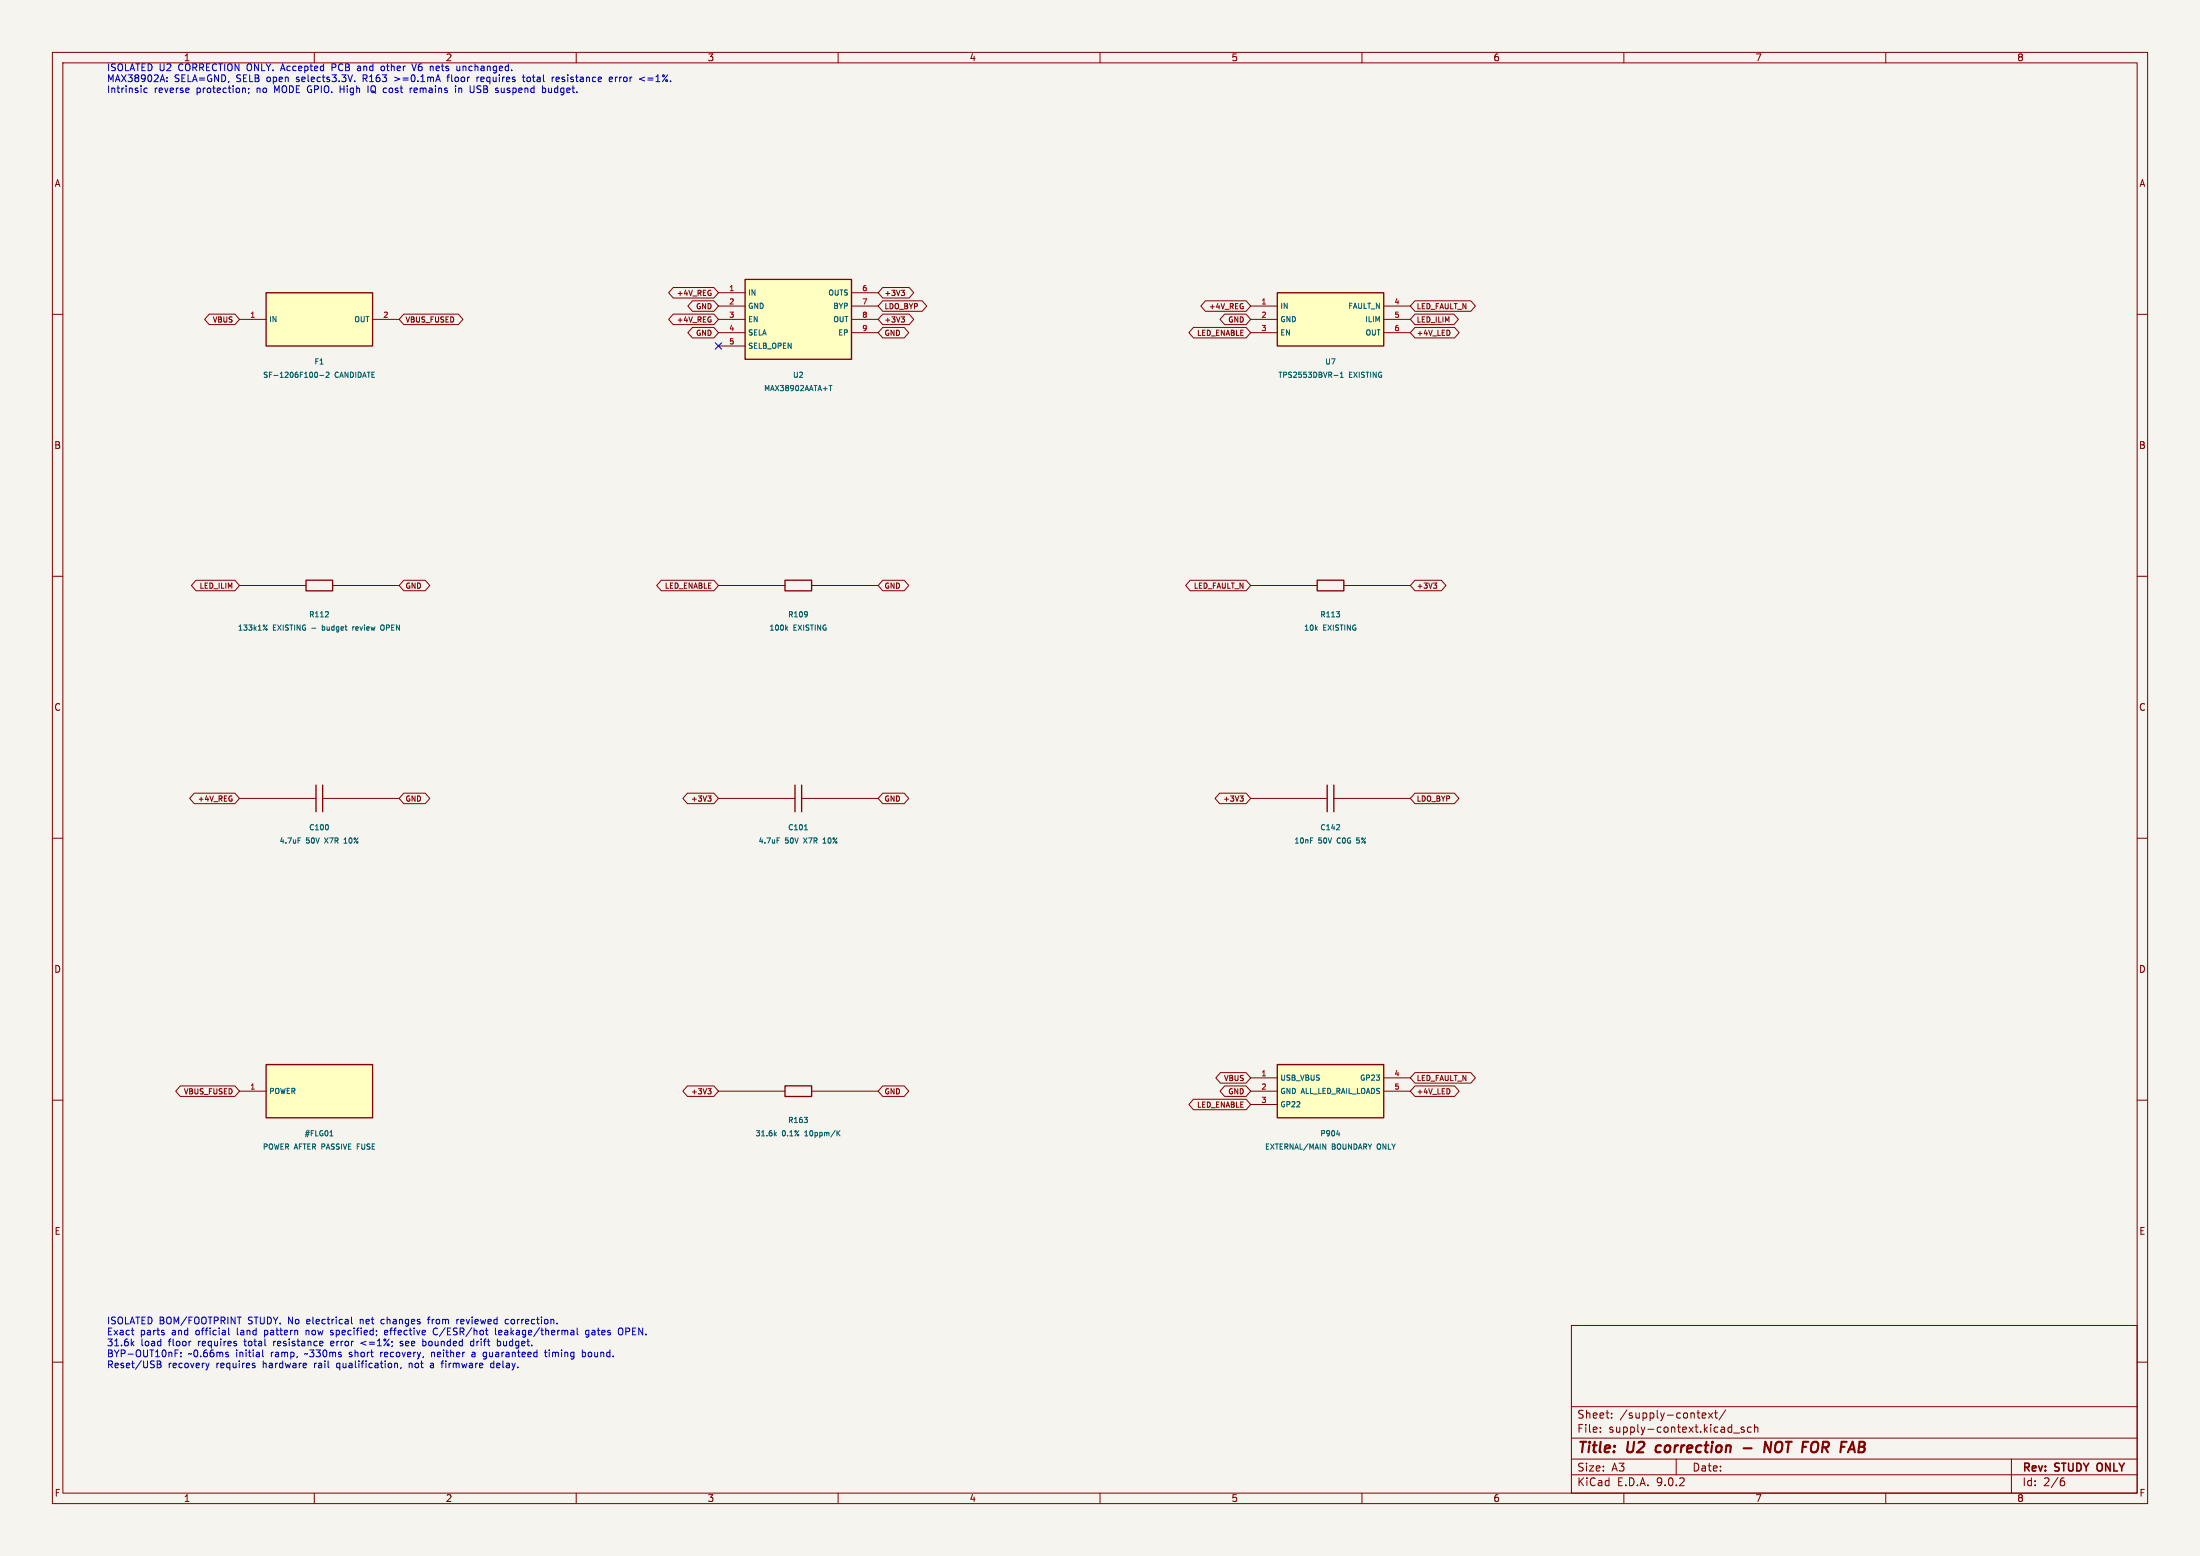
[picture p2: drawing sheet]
<svg xmlns="http://www.w3.org/2000/svg" width="420mm" height="297mm" viewBox="0 0 420 297" stroke-linecap="round" stroke-linejoin="round" font-family="sans-serif">
<path d="M0 0h420v297h-420z" fill="#f5f4ef" stroke="#f5f4ef" stroke-width=".19"/>
<g fill="none" stroke="#840000" stroke-width=".19">
<path d="M10 10h400v277h-400zM12 12h396v273h-396zM60 10v2M110 10v2M160 10v2M210 10v2M260 10v2M310 10v2M360 10v2M10 60h2M408 60h2M10 110h2"/>
<path d="M408 110h2M10 160h2M408 160h2M10 210h2M408 210h2M300 253h108v32h-108zM10 260h2M300 278.5h108M300 274.5h108M300 268.5h108M305.5 273.2v.2M305.5 272.5v.1"/>
<path d="M307.7 270.5v.2M307.7 269.8v.1M320 278.5v3M324.9 270.2l.8-.2-.1-.2-.4-.1-.3 .2 .1 .7h.6M326.2 269.7l.7 1M326.9 269.7l-.7 1M327.3 269.7h.6M327.5 269.2v1.3l.4 .2M329.4 269.1l-1.2 1.9M330.9 273.5h1.2M332.9 272.5l-.3-.1-.2 .2v.2l.5 .2v.3h-.5M334.3 272.5l-.4-.1-.3 .3 .1 .6h.6"/>
<path d="M334.9 272.5l.3-.1 .3 .1 .1 .9M334.9 271.9v1.5M384 278.5v6.5M408 260h2M60 285v2M110 285v2M160 285v2M210 285v2M260 285v2M300 281.5h108M310 285v2M360 285v2"/>
<path d="M393.6 282.7h.4l.2 .2-.1 .5-.5 .2M394 282.1l-.4 .1"/>
</g>
<path d="M400.5 279.4a1.07 1.07 0 0 0 0 1.3" fill="none" stroke="#840000" stroke-width=".3"/>
<path d="M316.2 276.1l-.2 .7 .4 .4M332.9 276.4h1.5M338.2 275.2l-.3 2-.9-2-.2 2" fill="none" stroke="#840000" stroke-width=".4"/>
<path d="M243.8 203.2h20.4v10.2h-20.4z" fill="#ffffc2"/>
<path d="M58.4 110.7h5.1v2.1h-5.1zM251.5 110.7h5v2.1h-5zM60.3 149.9v5M61.6 149.9v5M253.4 149.9v5M254.6 149.9v5M243.8 203.2h20.4v10.2h-20.4z" fill="none" stroke="#840000" stroke-width=".25"/>
<g fill="none" stroke="#840000" stroke-width=".19">
<path d="M45.7 111.8h12.7M63.5 111.8h12.7M238.8 111.8h12.7M256.5 111.8h12.7M45.7 152.4h14.6M61.6 152.4h14.6M238.8 152.4h14.6M254.6 152.4h14.6M238.8 205.7h5M238.8 208.3h5M238.8 210.8h5M264.2 205.7h5"/>
<path d="M264.2 208.3h5"/>
</g>
<g fill="none" stroke="#006464" stroke-width=".19">
<path d="M51 119.3l-.8 1M62.1 117.8h.6M62.7 116.8v.4M67.3 119.6v.7M67.6 119.6l-.3 .2M73.3 119.4l-.4-.1-.2 .3 .1 .6 .3 .1 .2-.1M255.1 116.8h.6l-.3 .3M255.7 117.2v.5M50.8 120.1l.2 .1h-.2M56.9 159.9h.5M62.7 157.6v.6M250.2 159.9h.4"/>
<path d="M255.1 158.4h.6M255.7 157.5v.3M259 159.9v.5M65.7 160.9h.5M65.9 160.1l-.2 .1M259 160.8v.1M252.5 218.4l.6 1v-1M255.2 216.5h.6M255.6 216.1v.7"/>
</g>
<path d="M243.8 55.9h20.4v10.1h-20.4z" fill="#ffffc2"/>
<path d="M243.8 55.9h20.4v10.1h-20.4zM151.8 149.9v5M153 149.9v5M149.9 207.3h5v2h-5z" fill="none" stroke="#840000" stroke-width=".25"/>
<path d="M238.8 58.4h5M264.2 58.4h5M238.8 61h5M238.8 63.5h5M264.2 61h5M264.2 63.5h5M137.2 152.4h14.6M153 152.4h14.6M137.2 208.3h12.7M154.9 208.3h12.7" fill="none" stroke="#840000" stroke-width=".19"/>
<g fill="none" stroke="#006464" stroke-width=".19">
<path d="M254.7 71.7h.7M255.9 72h.5M255.9 71.3l.2-.3v1M148.4 159.9h.4M153.6 158.4h.5M157.1 160.9h.6M157.3 160.1l-.2 .1M147.9 216.4l.3 .4M148.2 216.1l-.4 .4M153.5 213.3h.6l-.3 .4M154.1 213.8v.4M159.9 216.2l.5 .6"/>
<path d="M160.4 215.8l-.6 .6"/>
</g>
<path d="M142.2 53.3h20.4v15.3h-20.4z" fill="#ffffc2"/>
<path d="M142.2 53.3h20.4v15.3h-20.4zM149.9 110.7h5v2.1h-5z" fill="none" stroke="#840000" stroke-width=".25"/>
<path d="M137.2 55.9h5M137.2 58.4h5M162.6 55.9h5M162.6 58.4h5M137.2 61h5M137.2 63.5h5M137.2 66h5M162.6 61h5M162.6 63.5h5M137.2 111.8h12.7M154.9 111.8h12.7" fill="none" stroke="#840000" stroke-width=".19"/>
<path d="M158.3 73.6h.5M158.5 73.6v1M150.1 119.9l.3 .4M150.4 119.6l-.4 .4M154.1 116.8v.7M154.1 117.2v.1" fill="none" stroke="#006464" stroke-width=".19"/>
<path d="M50.8 55.9h20.3v10.1h-20.3z" fill="#ffffc2"/>
<path d="M50.8 55.9h20.3v10.1h-20.3z" fill="none" stroke="#840000" stroke-width=".25"/>
<path d="M45.7 61h5.1M71.1 61h5.1" fill="none" stroke="#840000" stroke-width=".19"/>
<path d="M60.2 71.1l.1-.1a.49 .49 0 0 1 .3 .6 .49 .49 0 0 1-.4 .4M61.1 71.7h.7M62.2 71.1l.4-.1 .2 .3-.6 .7h.6" fill="none" stroke="#006464" stroke-width=".19"/>
<path d="M50.8 203.2h20.3v10.2h-20.3z" fill="#ffffc2"/>
<path d="M50.8 203.2h20.3v10.2h-20.3z" fill="none" stroke="#840000" stroke-width=".25"/>
<g fill="none" stroke="#840000" stroke-width=".19">
<path d="M39.9 60h4.9l.9 1-.9 1h-4.9l-.8-1zM77.1 60h10.4l.9 1-.9 1h-10.4l-.9-1zM128.5 60h7.8l.9 1-.9 1h-7.8l-.9-1zM128.5 54.9h7.8l.9 1-.9 1h-7.8l-.9-1zM132.2 57.4h4.1l.9 1-.9 1h-4.1l-.9-1zM168.5 57.4h7.5l.9 1-.9 1h-7.5l-.9-1zM168.5 60h5.1l.8 1-.8 1h-5.1l-.9-1zM168.5 54.9h5.1l.8 1-.8 1h-5.1l-.9-1zM172.1 55.4h.6l-.4 .4M172.5 55.8l.2 .2v.2l-.2 .2M230.1 57.4h7.8l.9 1-.9 1h-7.8l-.9-1zM233.8 60h4.1l.9 1-.9 1h-4.1l-.9-1z"/>
<path d="M270.1 57.4h10.7l.9 1-.9 1h-10.7l-.9-1zM270.1 60h7.4l.9 1-.9 1h-7.4l-.9-1zM132.2 62.5h4.1l.9 1-.9 1h-4.1l-.9-1zM168.5 62.5h4.1l.9 1-.9 1h-4.1l-.9-1zM172.1 60.5h.6l-.4 .4M172.5 60.9l.2 .2v.2l-.2 .2M227.8 62.5h10.1l.9 1-.9 1h-10.1l-.8-1zM270.1 62.5h7.6l.9 1-.9 1h-7.6l-.9-1zM276.8 63.3v.5M37.4 110.8h7.4l.9 1-.9 1h-7.4l-.9-1zM77.1 110.8h4.1l.8 1-.8 1h-4.1l-.9-1zM126.2 110.8h10.1l.9 1-.9 1h-10.1l-.8-1z"/>
<path d="M168.5 110.8h4.1l.9 1-.9 1h-4.1l-.9-1zM227.2 110.8h10.7l.9 1-.9 1h-10.7l-.9-1zM270.1 110.8h5.1l.8 1-.8 1h-5.1l-.9-1zM273.7 111.3h.6l-.4 .4M274.1 111.7l.2 .2v.2l-.2 .2M37.1 151.4h7.7l.9 1-.9 1h-7.7l-.9-1zM77.1 151.4h4.1l.8 1-.8 1h-4.1l-.9-1zM131.2 151.4h5.1l.9 1-.9 1h-5.1l-.8-1zM135.1 151.9h.6l-.3 .4 .3 .1v.3l-.1 .2h-.3M168.5 151.4h4.1l.9 1-.9 1h-4.1l-.9-1zM232.8 151.4h5.1l.9 1-.9 1h-5.1l-.8-1zM236.7 151.9h.6l-.3 .4 .3 .1v.3l-.1 .2h-.3"/>
<path d="M270.1 151.4h7.5l.9 1-.9 1h-7.5l-.9-1zM34.4 207.3h10.4l.9 1-.9 1h-10.4l-.9-1zM45.7 208.3h5.1M131.2 207.3h5.1l.9 1-.9 1h-5.1l-.8-1zM135.1 207.8h.6l-.3 .4 .3 .1v.3l-.1 .2h-.3M168.5 207.3h4.1l.9 1-.9 1h-4.1l-.9-1zM227.8 209.8h10.1l.9 1-.9 1h-10.1l-.8-1zM233 204.7h4.9l.9 1-.9 1h-4.9l-.9-1zM233.8 207.3h4.1l.9 1-.9 1h-4.1l-.9-1zM270.1 207.3h7.6l.9 1-.9 1h-7.6l-.9-1zM270.1 204.7h10.7l.9 1-.9 1h-10.7l-.9-1zM276.8 208v.6"/>
</g>
<path d="M63 216.8h.6M68.2 218.8h.3M68.7 218.4h-.5v1" fill="none" stroke="#006464" stroke-width=".19"/>
<path d="M136.6 65.4l1.2 1.2M137.8 65.4l-1.2 1.2" fill="none" stroke="#000084" stroke-width=".19"/>
<g fill="none" stroke="#0000c2" stroke-width=".19">
<path d="M28.1 16.9l-.4-.1-.2 .3 .1 .5h.5M31.9 15.5v.1M31.9 14.8v.1M36 16.9l.1 .2-.6 .1M46.5 16.8l.4 .2v.7M47.5 16.9v.1M47.5 17.6l-.1 .3M63.4 12.9h.5M63.9 12.2h-.5v1.3M64.9 16.4v1.3M64.9 17h.8M67.7 15.5v.1"/>
<path d="M68.2 13.3l.2 .2h.3M68.6 12.6l-.3 .1M68.7 13h-.3l-.2 .2M69.3 14.3v1.3M69.3 15h.5M70.3 16.4v1.3M73.3 12.7l-.3-.1-.3 .3 .2 .5h.4M75.3 14.7l1 .4-1 .4M78.6 12.2l.4 1.3 .5-1.3M78.7 16.8l-.4 .3M79.2 16.8l-.2 .2v.5l.2 .2M79.7 17.1l-.7 .1"/>
<path d="M85.3 14.7h.5M85.5 14.3v1.3M87 16.8v.9M87.6 16.8v.9M87.8 13.4l-.4 .1M87.8 12.6v.9M88.1 16.9l-.3-.1-.2 .1M90.5 16.4l-.1 1.2M91.1 14.7v.9M91.2 14.8l-.1 .2M95.8 17.6l.3 .1M99.7 14.7h.5"/>
<path d="M99.9 14.3v1.1l.3 .2M100.7 14.8l-.1 .2 .1 .5M103.9 16.8l.3 .3v.3l-.3 .3M104.7 16.8l.1 .8h.4M105.4 14.7v.9M105.8 14.7l-.4 .3M106.6 14.7h-.3l-.1 .2v.6l.4 .1M106.8 15l-.6 .2M116.3 15.2l.6-.2v-.2l-.4-.1-.2 .2 .1 .6h.5M117.5 14.7v.9M117.6 14.8l-.1 .2M123.1 14.7l-1 .4 1 .4"/>
<path d="M25.1 253.9h.5M25.2 256.4l.4 .5M25.4 254.8h.2M25.6 256l-.5 .5M30 259.8v1.3l.7-.2 .1-.3-.4-.2M30.6 259.9l.1 .2-.3 .3M31.3 254.4v.3M33.4 258.3h.5M34.5 258.9v.1M34.5 258.2v.1M36.3 256h.2M43.4 258.5l.2 .2-.2 .3"/>
<path d="M43.6 253.5v1.1l.2 .2M45.1 256.5v.3M50.1 257.7v1.1l.2 .2M50.5 253.9v1.3M50.5 254.7l.1 .1M50.6 253.9l-.1 .1M52.2 256v.9M52.4 256.1l-.2 .2M58.2 258.4l-.1 .1M58.4 253.9v.9M58.8 253.9l-.4 .1M61.6 256.1v.2l-.6 .2"/>
<path d="M63.1 254.7h.5M63.1 254.2l.5 .2M63.6 254l-.3-.1-.2 .2M63.6 256h-.3l-.2 .2 .1 .6 .4 .1M63.8 256.3l-.7 .2M66.7 258.9l.1 .1M66.8 258.1l-.1 .2 .1 .2M67.1 251.4v1.1l.2 .2M68.8 251.8v.9M68.8 251.9v.1M69.9 256l-1 .4 1 .4M72.7 258.1v.9"/>
<path d="M73 258.1l-.3 .3M73.2 251.8h-.2l-.3 .3 .1 .5 .4 .1M73.5 254v.7h.5M74 254v.2l-.6 .2M76.9 256.1l-.3-.1-.2 .2v.2l.5 .1v.3h-.5M81.1 256l.2 .3v.3l-.2 .3M81.6 251.8h.5M82.1 251.4l-.3 .2v1.1M82.4 258.1v.9M82.9 258.2l-.3-.1-.2 .1M82.9 253.6a.62 .62 0 0 0-.2 .8 .62 .62 0 0 0 .8 .3M87.2 251.8v.9"/>
<path d="M87.6 251.8l-.4 .3M90.1 258.2h.5l.1 .8M90.4 256.1l-.3-.1-.3 .3 .1 .5h.5M90.4 255.6v1.3M90.7 258.4l-.5 .1-.1 .2 .1 .3 .5-.1M94.3 259.8v1.3M94.6 253.5v1.1l.2 .2M95 256.1l.3-.1 .3 .3-.2 .5h-.4M95.6 253.9h-.2l-.2 .2 .1 .6 .3 .1M95.8 254.2l-.6 .2M96.1 256l.1 .8M97.1 251.9l-.4-.1-.3 .3 .2 .5h.5"/>
<path d="M103.9 258.1h.5M104.1 257.7v1.1l.3 .2M104.9 257.7v.1M104.9 258.1v.9M109.5 254l.1 .8M109.6 254.7l-.2 .1M109.6 254.2l-.2 .1M110.2 253.5v1.1l.2 .2M111.2 258.2l.3-.1 .3 .3-.1 .5h-.5M111.2 257.7v1.3M112.4 258.2l-.1 .2 .1 .5M112.4 254l-.4-.1-.2 .3 .1 .5h.5"/>
<path d="M112.4 253.9v1.1l-.2 .2h-.3M113.2 253.9l-.2 .1M113.2 254.3l-.2 .2 .2 .3M118.6 253.5l.1 .1a.83 .83 0 0 1-.1 1.2M119.5 254.2h.5M120 253.5h-.5v1.3M30 260.4h.4M39.9 260.2l-.3 .9M48.3 260.6l.3 .1 .1 .2-.2 .2h-.2M48.3 260.2l.3 .1M64.4 260.3l-.2 .2 .2 .5M75.8 260.3l.1 .8"/>
<path d="M76.6 261l-.2 .3M78.1 260.2v.9M78.2 260.3h-.1M82.2 260.3h.5M82.6 260.6h-.3l-.2 .2 .1 .2 .4 .1M93.8 260.3l-.1 .2v.4l.2 .2 .4-.1"/>
</g>
<g font-size="2.8" fill="#840000">
<text x="301" y="277.9">Title:</text>
<text x="310.6" y="277.9">U2</text>
<text x="317" y="277.9">correction</text>
<text x="339.2" y="277.9">NOT FOR</text>
<text x="355.4" y="277.9">FAB</text>
</g>
<g font-size="2.1" fill="#840000">
<text x="301" y="273.7">File:</text>
<text x="301" y="271">Sheet:</text>
<text x="307.1" y="273.7">supply-context.kicad_sch</text>
<text x="309.2" y="271">/supply-context/</text>
<text x="301" y="281.1">Size:</text>
<text x="307.6" y="281.1">A3</text>
<text x="323" y="281.1">Date:</text>
<text x="386" y="281.3">Rev:</text>
<text x="392.4" y="281.3">STUDY</text>
<text x="401" y="281.3">ONLY</text>
<text x="301" y="283.9">KiCad</text>
<text x="308.7" y="283.9">E.D.A.</text>
<text x="316.3" y="283.9">9.0.2</text>
<text x="386" y="283.9">Id:</text>
<text x="390.1" y="283.9">2/6</text>
</g>
<g font-size="1.8" fill="#0000c2">
<text x="35" y="11.9">1</text>
<text x="20.3" y="13.8">ISOLATED U2</text>
<text x="20.3" y="15.9">MAX38902A:</text>
<text x="20.3" y="18">Intrinsic</text>
<text x="29.4" y="18">reverse</text>
<text x="33.3" y="15.9">SELA=GND,</text>
<text x="34.1" y="13.8">CORRECTION ONLY. Accepted</text>
<text x="37.6" y="18">protection;</text>
<text x="45.2" y="15.9">SELB</text>
<text x="49.3" y="18">no</text>
<text x="51.2" y="15.9">open</text>
<text x="52.8" y="18">MODE GPIO.</text>
<text x="57" y="15.9">selects3.3V.</text>
<text x="64" y="13.8">PCB</text>
<text x="65.7" y="18">High</text>
<text x="69" y="13.8">and</text>
<text x="69.9" y="15.9">R163</text>
<text x="71.2" y="18">IQ cost</text>
<text x="73.8" y="13.8">other</text>
<text x="76.1" y="15.9">&gt;=0.1mA</text>
<text x="79.7" y="18">remains</text>
<text x="80" y="13.8">V6</text>
<text x="83.5" y="13.8">nets</text>
<text x="86.5" y="15.9">floor</text>
<text x="88.5" y="18">in</text>
<text x="88.8" y="13.8">unchanged.</text>
<text x="91.5" y="18">USB</text>
<text x="92.2" y="15.9">requires</text>
<text x="96.6" y="18">suspend</text>
<text x="101.3" y="15.9">total</text>
<text x="105.7" y="18">budget.</text>
<text x="107" y="15.9">resistance</text>
<text x="118.1" y="15.9">error</text>
<text x="124" y="15.9">&lt;=1%.</text>
<text x="20.3" y="253">ISOLATED BOM/FOOTPRINT</text>
<text x="20.3" y="255.1">Exact</text>
<text x="20.3" y="257.2">31.6k</text>
<text x="26.8" y="255.1">parts</text>
<text x="26.9" y="257.2">load</text>
<text x="32.3" y="257.2">floor</text>
<text x="32.9" y="255.1">and</text>
<text x="37.6" y="255.1">official</text>
<text x="38.1" y="257.2">requires</text>
<text x="45.7" y="255.1">land</text>
<text x="47.1" y="257.2">total</text>
<text x="47.5" y="253">STUDY. No</text>
<text x="51.1" y="255.1">pattern</text>
<text x="52.8" y="257.2">resistance</text>
<text x="59" y="253">electrical</text>
<text x="59.2" y="255.1">now</text>
<text x="64" y="257.2">error</text>
<text x="64.1" y="255.1">specified;</text>
<text x="69.3" y="253">net</text>
<text x="69.9" y="257.2">&lt;=1%;</text>
<text x="73.6" y="253">changes</text>
<text x="74.6" y="255.1">effective</text>
<text x="77.6" y="257.2">see</text>
<text x="82.1" y="257.2">bounded</text>
<text x="82.7" y="253">from</text>
<text x="84.1" y="255.1">C/ESR/hot</text>
<text x="88.4" y="253">reviewed</text>
<text x="91.4" y="257.2">drift</text>
<text x="96.1" y="255.1">leakage/thermal</text>
<text x="96.7" y="257.2">budget.</text>
<text x="97.9" y="253">correction.</text>
<text x="113.6" y="255.1">gates</text>
<text x="120.1" y="255.1">OPEN.</text>
<text x="20.3" y="259.3">BYP-OUT10nF:</text>
<text x="20.3" y="261.4">Reset/USB</text>
<text x="32.1" y="261.4">recovery</text>
<text x="35.9" y="259.3">~0.66ms</text>
<text x="41.4" y="261.4">requires</text>
<text x="45.2" y="259.3">initial</text>
<text x="50.4" y="261.4">hardware</text>
<text x="52" y="259.3">ramp,</text>
<text x="58.7" y="259.3">~330ms</text>
<text x="60.4" y="261.4">rail</text>
<text x="64.9" y="261.4">qualification,</text>
<text x="67.3" y="259.3">short</text>
<text x="73.4" y="259.3">recovery,</text>
<text x="78.9" y="261.4">not</text>
<text x="83.2" y="261.4">a</text>
<text x="83.4" y="259.3">neither</text>
<text x="85.5" y="261.4">firmware</text>
<text x="91.3" y="259.3">a</text>
<text x="93.7" y="259.3">guaranteed</text>
<text x="95.1" y="261.4">delay.</text>
<text x="105.7" y="259.3">timing</text>
<text x="112.9" y="259.3">bound.</text>
</g>
<g font-size="1.8" fill="#840000">
<text x="85" y="11.9">2</text>
<text x="135" y="11.9">3</text>
<text x="185" y="11.9">4</text>
<text x="235" y="11.9">5</text>
<text x="285" y="11.9">6</text>
<text x="335" y="11.9">7</text>
<text x="385" y="11.9">8</text>
<text x="10.3" y="35.9">A</text>
<text x="408.3" y="35.9">A</text>
<text x="10.3" y="85.9">B</text>
<text x="408.2" y="85.9">B</text>
<text x="10.3" y="135.9">C</text>
<text x="408.2" y="135.9">C</text>
<text x="10.3" y="185.9">D</text>
<text x="408.2" y="185.9">D</text>
<text x="10.3" y="235.9">E</text>
<text x="408.3" y="235.9">E</text>
<text x="10.3" y="285.9">F</text>
<text x="35" y="286.9">1</text>
<text x="85" y="286.9">2</text>
<text x="135" y="286.9">3</text>
<text x="185" y="286.9">4</text>
<text x="235" y="286.9">5</text>
<text x="285" y="286.9">6</text>
<text x="335" y="286.9">7</text>
<text x="385" y="286.9">8</text>
<text x="408.3" y="285.9">F</text>
</g>
<g font-size="1.4" fill="#840000">
<text x="129.1" y="56.7">+4V_REG</text>
<text x="132.7" y="59.2">GND</text>
<text x="168.8" y="59.2">LDO_BYP</text>
<text x="168.8" y="56.7">+3V3</text>
<text x="230.7" y="59.2">+4V_REG</text>
<text x="270.4" y="59.2">LED_FAULT_N</text>
<text x="40.5" y="61.8">VBUS</text>
<text x="77.3" y="61.8">VBUS_FUSED</text>
<text x="129.1" y="61.8">+4V_REG</text>
<text x="132.7" y="64.3">GND</text>
<text x="168.8" y="61.8">+3V3</text>
<text x="168.8" y="64.3">GND</text>
<text x="228.4" y="64.3">LED_ENABLE</text>
<text x="234.3" y="61.8">GND</text>
<text x="270.4" y="61.8">LED_ILIM</text>
<text x="270.4" y="64.3">+4V_LED</text>
<text x="38" y="112.6">LED_ILIM</text>
<text x="77.3" y="112.6">GND</text>
<text x="126.8" y="112.6">LED_ENABLE</text>
<text x="168.8" y="112.6">GND</text>
<text x="227.8" y="112.6">LED_FAULT_N</text>
<text x="270.4" y="112.6">+3V3</text>
<text x="37.6" y="153.2">+4V_REG</text>
<text x="77.3" y="153.2">GND</text>
<text x="131.8" y="153.2">+3V3</text>
<text x="168.8" y="153.2">GND</text>
<text x="233.4" y="153.2">+3V3</text>
<text x="270.4" y="153.2">LDO_BYP</text>
<text x="35" y="209.1">VBUS_FUSED</text>
<text x="131.8" y="209.1">+3V3</text>
<text x="168.8" y="209.1">GND</text>
<text x="233.5" y="206.5">VBUS</text>
<text x="234.3" y="209.1">GND</text>
<text x="270.4" y="209.1">+4V_LED</text>
<text x="270.4" y="206.5">LED_FAULT_N</text>
<text x="228.4" y="211.6">LED_ENABLE</text>
</g>
<g font-size="1.4" fill="#a90000">
<text x="139.1" y="55.6">1</text>
<text x="139.1" y="58.2">2</text>
<text x="164.5" y="55.6">6</text>
<text x="164.5" y="58.2">7</text>
<text x="240.7" y="58.2">1</text>
<text x="266.1" y="58.2">4</text>
<text x="47.7" y="60.7">1</text>
<text x="73.1" y="60.7">2</text>
<text x="139.1" y="60.7">3</text>
<text x="139.1" y="63.2">4</text>
<text x="139.1" y="65.8">5</text>
<text x="164.5" y="60.7">8</text>
<text x="164.5" y="63.2">9</text>
<text x="240.7" y="60.7">2</text>
<text x="240.7" y="63.2">3</text>
<text x="266.1" y="60.7">5</text>
<text x="266.1" y="63.2">6</text>
<text x="47.7" y="208">1</text>
<text x="240.7" y="205.5">1</text>
<text x="240.7" y="208">2</text>
<text x="266.1" y="205.5">4</text>
<text x="266.1" y="208">5</text>
<text x="240.7" y="210.6">3</text>
</g>
<g font-size="1.4" fill="#006464">
<text x="142.7" y="56.6">IN</text>
<text x="142.7" y="59.1">GND</text>
<text x="158" y="56.6">OUTS</text>
<text x="158.9" y="59.1">BYP</text>
<text x="244.3" y="59.1">IN</text>
<text x="257.3" y="59.1">FAULT_N</text>
<text x="51.3" y="61.7">IN</text>
<text x="67.5" y="61.7">OUT</text>
<text x="142.7" y="61.7">EN</text>
<text x="142.7" y="64.2">SELA</text>
<text x="158.9" y="61.7">OUT</text>
<text x="159.9" y="64.2">EP</text>
<text x="244.3" y="61.7">GND</text>
<text x="244.3" y="64.2">EN</text>
<text x="260.5" y="61.7">ILIM</text>
<text x="260.5" y="64.2">OUT</text>
<text x="59.9" y="69.8">F1</text>
<text x="142.7" y="66.8">SELB_OPEN</text>
<text x="252.9" y="69.8">U7</text>
<text x="50.1" y="72.3">SF-1206F100-2</text>
<text x="63.9" y="72.3">CANDIDATE</text>
<text x="145.7" y="74.8">MAX38902AATA+T</text>
<text x="151.3" y="72.3">U2</text>
<text x="243.9" y="72.3">TPS2553DBVR-1</text>
<text x="257.5" y="72.3">EXISTING</text>
<text x="58.9" y="118">R112</text>
<text x="150.3" y="118">R109</text>
<text x="251.9" y="118">R113</text>
<text x="45.3" y="120.6">133k1%</text>
<text x="52.1" y="120.6">EXISTING</text>
<text x="59.7" y="120.6">-</text>
<text x="61.9" y="120.6">budget</text>
<text x="68" y="120.6">review</text>
<text x="73.6" y="120.6">OPEN</text>
<text x="146.8" y="120.6">100k</text>
<text x="151.5" y="120.6">EXISTING</text>
<text x="248.8" y="120.6">10k</text>
<text x="252.6" y="120.6">EXISTING</text>
<text x="53.3" y="161.2">4.7uF</text>
<text x="58.4" y="161.2">50V</text>
<text x="58.9" y="158.7">C100</text>
<text x="62.2" y="161.2">X7R</text>
<text x="66.1" y="161.2">10%</text>
<text x="144.7" y="161.2">4.7uF</text>
<text x="149.9" y="161.2">50V</text>
<text x="150.3" y="158.7">C101</text>
<text x="153.6" y="161.2">X7R</text>
<text x="157.6" y="161.2">10%</text>
<text x="247" y="161.2">10nF</text>
<text x="251.7" y="161.2">50V</text>
<text x="251.9" y="158.7">C142</text>
<text x="255.5" y="161.2">C0G</text>
<text x="259.4" y="161.2">5%</text>
<text x="51.3" y="209">POWER</text>
<text x="244.3" y="206.5">USB_VBUS</text>
<text x="244.3" y="209">GND ALL_LED_RAIL_LOADS</text>
<text x="259.5" y="206.5">GP23</text>
<text x="150.3" y="214.5">R163</text>
<text x="244.3" y="211.5">GP22</text>
<text x="50.1" y="219.6">POWER AFTER PASSIVE</text>
<text x="58" y="217.1">#FLG01</text>
<text x="68.6" y="219.6">FUSE</text>
<text x="144.1" y="217.1">31.6k</text>
<text x="149.3" y="217.1">0.1%</text>
<text x="153.8" y="217.1">10ppm/K</text>
<text x="241.4" y="219.6">EXTERNAL/MAIN</text>
<text x="251.9" y="217.1">P904</text>
<text x="254.2" y="219.6">BOUNDARY</text>
<text x="263.1" y="219.6">ONLY</text>
</g>
</svg>
